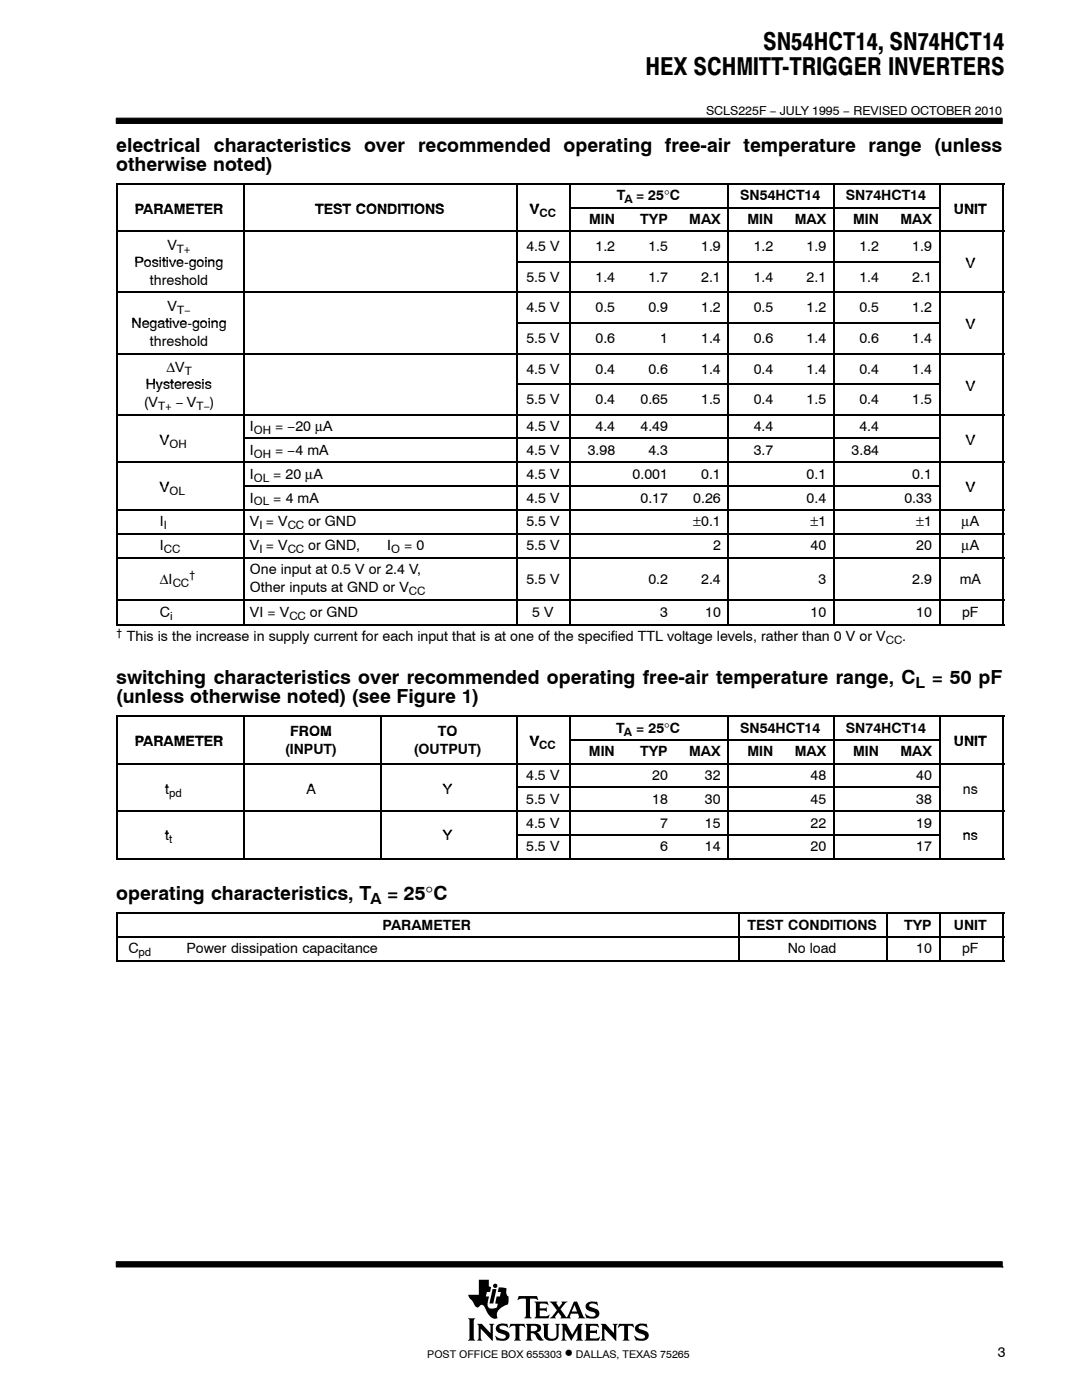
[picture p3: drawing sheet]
<svg xmlns="http://www.w3.org/2000/svg" width="216mm" height="279mm" viewBox="0 0 216 279" stroke-linecap="round" stroke-linejoin="round" font-family="sans-serif">
<g fill="#000" stroke="#000" stroke-width=".2">
<path d="M23.2 23.6h176.8v1h-176.8z" fill-rule="evenodd"/>
<path d="M23.2 251.8v1.1h176.8v-1.1z" fill-rule="evenodd"/>
</g>
<g fill="#000">
<path d="M98.3 257.3h.8l-.7 2.8h-.7z"/>
<path d="M93.4 263.1h1.4l-.3 .4v3.6l.3 .4h-1.4l.3-.3v-3.8z" fill-rule="evenodd"/>
<path d="M95.2 264.2h.9l1.8 1.9v-1.6l-.3-.3h1l-.3 .3v3.1l-2.4-2.4v1.9l.3 .4h-1l.3-.4v-2.5z" fill-rule="evenodd"/>
<path d="M95.5 255.4h2v1.3l.5 .1-.2 1.1h-.6l-.3 .8h.7l-.3 1.9 .3 .5 .8 .1 .7-.3 .3-.8h-.6l.3-1.4h.6l.2-.8h-.6l.2-1 1.6 .2-.1 .9 .1 .4 .4 .3v1.1a.87 .87 0 0 1-.9 .8 1.94 1.94 0 0 0-1.4 2.3l.1 .2h-.2a1.22 1.22 0 0 1-1.5-.6l-.9-1.6a.59 .59 0 0 0-.9-.4l-.5 .4-.4-.1-.5-1-.8-.9-.2-.5h2.1z" fill-rule="evenodd"/>
<path d="M99.3 264.4l.2-.1a2.05 2.05 0 0 1 1.6-.1l.1-.1 .1 .9-.4-.4-.8-.1a.37 .37 0 0 0-.4 .2 .37 .37 0 0 0 0 .4l.9 .4a1.07 1.07 0 0 1 1.1 1.1 1.07 1.07 0 0 1-1.2 1l-1.4-.1-.3-.9a1.43 1.43 0 0 0 2.1 .2v-.1a2.02 2.02 0 0 0-1.4-.7 .91 .91 0 0 1-.2-1.6z" fill-rule="evenodd"/>
<path d="M101.9 264.2h2.7l.2 .8-.4-.4-.8 .1v2.6l.3 .2h-1.3l.3-.5-.1-2.4-.8 .1-.3 .3z" fill-rule="evenodd"/>
<path d="M103.5 258.7h3.6l.2 .8-.7-.3h-.7l-.2 .1v3.4l.4 .4h-1.5l.3-.2v-.3v-3.3l-.1-.1h-.7l-.8 .3z" fill-rule="evenodd"/>
<path d="M104.9 264.2h2.1a.86 .86 0 0 1 1 .8 .86 .86 0 0 1-.9 .9l.5 .4 .7 1 .2 .1a.9 .9 0 0 1-1.5-.6 .93 .93 0 0 0-1.1-.7v1l.4 .4h-1.4l.3-.4v-2.5z" fill-rule="evenodd"/>
<path d="M106.6 259.8h2.6l.2 .7a1.7 1.7 0 0 0-1.7-.3v.9h1.1l.3-.2v.9l-.3-.2-1.1-.1v1.1l1.4 .1 .5-.4-.2 .8h-2.8l.3-.4v-2.6z" fill-rule="evenodd"/>
<path d="M108.2 264.2h1.4l-.3 .3v2.2l.2 .3 .3 .2h.6l.6-.5v-2.2l-.3-.3h1.1l-.3 .3v2.2a1.62 1.62 0 0 1-1.5 .9 1.62 1.62 0 0 1-1.5-.9v-2z" fill-rule="evenodd"/>
<path d="M112 264.2h1l1.2 2.2 1.2-2.2h.9l-.3 .3v2.7l.3 .3h-1.4l.3-.3v-1.8l-1.2 2.2-1.3-2.3v1.9l.3 .3h-1l.3-.4v-2.5z" fill-rule="evenodd"/>
<path d="M109.7 259.8h1.5l-.2 .4 .5 .7 .7-.8-.2-.3h1.2v.1l-.5 .2-.9 1.2 1.2 1.6 .5-.6 1-2.5h.6l1.3 2.9 .4 .4h-1.5l.3-.3-.3-.6h-1.4l-.2 .6 .3 .3h-2.2l.2-.3-.6-.9-.7 .9 .3 .3h-1.3l.5-.4 .9-1.2z" fill-rule="evenodd"/>
<path d="M117.2 260.1l.6-.3h1.2l.1-.1 .2 .8-.8-.4-.6 .1a.33 .33 0 0 0-.3 .3 .33 .33 0 0 0 .2 .3l.3 .1a1.27 1.27 0 0 1 1.4 1.6 1.84 1.84 0 0 1-2 .6l-.3-.1-.1 .1-.4-.9 .9 .5h.9a.46 .46 0 0 0 .3-.5 .46 .46 0 0 0-.5-.4 1.24 1.24 0 0 1-1.4-1.5z" fill-rule="evenodd"/>
<path d="M116.7 264.2h2.6l.2 .7a1.7 1.7 0 0 0-1.7-.2l-.1 .9h1.2l.2-.3v.9l-.2-.2h-1.2v1l1.4 .1 .6-.3-.2 .7h-2.8l.3-.3v-2.7z" fill-rule="evenodd"/>
<path d="M119.8 264.2h1l1.7 1.9v-1.6l-.3-.3h1.1l-.3 .3v3.1l-2.4-2.4v2l.3 .3h-1.1l.3-.3v-2.7z" fill-rule="evenodd"/>
<path d="M123.5 264.2h2.8l.2 .8-.4-.4-.8 .1v2.5l.3 .3h-1.4l.3-.3v-2.5l-.5-.1-.7 .4z" fill-rule="evenodd"/>
<path d="M126.9 264.6a1.89 1.89 0 0 1 2-.4l.1-.1 .1 .9-.8-.5-.6 .1-.3 .2 .2 .5 .5 .1a1.42 1.42 0 0 1 1.4 1.2 1.38 1.38 0 0 1-1.9 1l-.7-.1-.4-.9 1 .5h.9a.45 .45 0 0 0 .3-.5 .45 .45 0 0 0-.6-.3l-.3-.2a1.01 1.01 0 0 1-.9-.4 1.01 1.01 0 0 1 0-1.1z" fill-rule="evenodd"/>
<circle cx="98.8" cy="256.6" r=".43"/>
</g>
<g fill="#fff">
<path d="M114.6 260.4l.5 1.3h-1z"/>
<path d="M106 264.6h.8a.56 .56 0 0 1 .4 .6 .56 .56 0 0 1-.6 .5h-.7z" fill-rule="evenodd"/>
</g>
<g fill="none" stroke="#000" stroke-width=".3">
<path d="M23.2 36.7h177.2M23.3 36.5v88.3M48.7 36.5v88.3M103.2 36.5v88.3M113.8 36.5v88.3M145.4 36.5v88.3M166.4 36.5v88.3M187.5 36.5v88.3M200.2 36.5v88.3M23.2 46.2h177.2M23.2 58.4h177.2M103.1 52.3h84.3"/>
<path d="M113.6 41.4h73.8M23.2 70.5h177.2M103.1 64.5h84.3M103.1 76.6h84.3M23.2 82.7h177.2M23.2 92.2h177.2M48.5 87.5h138.9M48.5 97h138.9M23.2 101.7h177.2M23.2 106.5h177.2M23.2 111.3h177.2M23.2 119.7h177.2"/>
<path d="M23.2 124.7h177.2M23.2 142.9h177.2M23.2 152.4h177.2M23.3 142.7v28.8M48.7 142.7v28.8M75.9 142.7v28.8M103 157.1h84.4M103.2 142.7v28.8M113.6 147.6h73.8M113.7 142.7v28.8M145.4 142.7v28.8M166.4 142.7v28.8"/>
<path d="M187.5 142.7v28.8M200.2 142.7v28.8M23.2 161.9h177.2M23.2 171.3h177.2M103 166.6h84.4M23.2 182.1h177.2M23.2 186.9h177.2M23.2 191.8h177.2M23.3 182v10M147.5 182v10M177 182v10M187.5 182v10"/>
<path d="M200.2 182v10"/>
</g>
<g font-size="4.9">
<text x="152.3" y="10">SN54HCT14, SN74HCT14</text>
<text x="128.8" y="15">HEX SCHMITT-TRIGGER INVERTERS</text>
</g>
<g font-size="3.9">
<text x="23.2" y="30.3">electrical characteristics over recommended operating free-air temperature range (unless</text>
<text x="23.2" y="34.2">otherwise noted)</text>
<text x="23.2" y="136.5">switching characteristics over recommended operating free-air temperature range, C</text>
<text x="185.9" y="136.5">= 50 pF</text>
<text x="23.2" y="140.4">(unless otherwise noted) (see Figure 1)</text>
<text x="23.2" y="179.7">operating characteristics, T</text>
<text x="77.2" y="179.7">= 25°C</text>
</g>
<text font-size="3.5" x="112.7" y="271">•</text>
<g font-size="3.1">
<text x="182.7" y="137.3">L</text>
<text x="73.9" y="180.5">A</text>
</g>
<g font-size="2.8">
<text x="123.1" y="40">T</text>
<text x="126.9" y="40">= 25°C</text>
<text x="147.7" y="40">SN54HCT14</text>
<text x="168.8" y="40">SN74HCT14</text>
<text x="26.9" y="42.7">PARAMETER</text>
<text x="62.9" y="42.7">TEST CONDITIONS</text>
<text x="105.7" y="42.7">V</text>
<text x="117.6" y="44.7">MIN</text>
<text x="127.8" y="44.7">TYP</text>
<text x="137.5" y="44.7">MAX</text>
<text x="149.1" y="44.7">MIN</text>
<text x="158.6" y="44.7">MAX</text>
<text x="170.2" y="44.7">MIN</text>
<text x="179.7" y="44.7">MAX</text>
<text x="190.3" y="42.7">UNIT</text>
<text x="26.8" y="53.3">Positive going</text>
<text x="26.8" y="53.3">Positive-going</text>
<text x="33.4" y="49.8">V</text>
<text x="105" y="50.2">4.5 V</text>
<text x="118.8" y="50.2">1.2</text>
<text x="129.4" y="50.2">1.5</text>
<text x="139.9" y="50.2">1.9</text>
<text x="150.4" y="50.2">1.2</text>
<text x="161" y="50.2">1.9</text>
<text x="171.5" y="50.2">1.2</text>
<text x="182" y="50.2">1.9</text>
<text x="192.7" y="53.6">V</text>
<text x="29.9" y="56.9">threshold</text>
<text x="105" y="56.3">5.5 V</text>
<text x="118.8" y="56.3">1.4</text>
<text x="129.4" y="56.3">1.7</text>
<text x="139.9" y="56.3">2.1</text>
<text x="150.4" y="56.3">1.4</text>
<text x="161" y="56.3">2.1</text>
<text x="171.5" y="56.3">1.4</text>
<text x="182" y="56.3">2.1</text>
<text x="26.2" y="65.5">Negative going</text>
<text x="26.2" y="65.5">Negative-going</text>
<text x="33.4" y="62">V</text>
<text x="105" y="62.4">4.5 V</text>
<text x="118.8" y="62.4">0.5</text>
<text x="129.4" y="62.4">0.9</text>
<text x="139.9" y="62.4">1.2</text>
<text x="150.4" y="62.4">0.5</text>
<text x="161" y="62.4">1.2</text>
<text x="171.5" y="62.4">0.5</text>
<text x="182" y="62.4">1.2</text>
<text x="192.7" y="65.7">V</text>
<text x="29.9" y="69">threshold</text>
<text x="105" y="68.5">5.5 V</text>
<text x="118.8" y="68.5">0.6</text>
<text x="131.7" y="68.5">1</text>
<text x="139.9" y="68.5">1.4</text>
<text x="150.4" y="68.5">0.6</text>
<text x="161" y="68.5">1.4</text>
<text x="171.5" y="68.5">0.6</text>
<text x="182" y="68.5">1.4</text>
<text x="29.1" y="77.7">Hysteresis</text>
<text x="33.2" y="74.2">ΔV</text>
<text x="105" y="74.5">4.5 V</text>
<text x="118.8" y="74.5">0.4</text>
<text x="129.4" y="74.5">0.6</text>
<text x="139.9" y="74.5">1.4</text>
<text x="150.4" y="74.5">0.4</text>
<text x="161" y="74.5">1.4</text>
<text x="171.5" y="74.5">0.4</text>
<text x="182" y="74.5">1.4</text>
<text x="192.7" y="77.9">V</text>
<text x="28.7" y="81.2">(V</text>
<text x="35" y="81.2">− V</text>
<text x="41.9" y="81.2">)</text>
<text x="105" y="80.6">5.5 V</text>
<text x="118.8" y="80.6">0.4</text>
<text x="127.8" y="80.6">0.65</text>
<text x="139.9" y="80.6">1.5</text>
<text x="150.4" y="80.6">0.4</text>
<text x="161" y="80.6">1.5</text>
<text x="171.5" y="80.6">0.4</text>
<text x="182" y="80.6">1.5</text>
<text x="31.9" y="88.8">V</text>
<text x="49.9" y="86.1">I</text>
<text x="54.9" y="86.1">= −20 μA</text>
<text x="105" y="86.1">4.5 V</text>
<text x="118.8" y="86.1">4.4</text>
<text x="127.8" y="86.1">4.49</text>
<text x="150.4" y="86.1">4.4</text>
<text x="171.5" y="86.1">4.4</text>
<text x="192.7" y="88.8">V</text>
<text x="49.9" y="90.8">I</text>
<text x="49.9" y="95.5">I</text>
<text x="54.5" y="95.5">= 20 μA</text>
<text x="54.9" y="90.8">= −4 mA</text>
<text x="105" y="90.8">4.5 V</text>
<text x="105" y="95.5">4.5 V</text>
<text x="117.3" y="90.8">3.98</text>
<text x="126.2" y="95.5">0.001</text>
<text x="129.4" y="90.8">4.3</text>
<text x="139.9" y="95.5">0.1</text>
<text x="150.4" y="90.8">3.7</text>
<text x="161" y="95.5">0.1</text>
<text x="169.9" y="90.8">3.84</text>
<text x="182" y="95.5">0.1</text>
<text x="31.9" y="98.3">V</text>
<text x="49.9" y="100.3">I</text>
<text x="54.5" y="100.3">= 4 mA</text>
<text x="105" y="100.3">4.5 V</text>
<text x="127.8" y="100.3">0.17</text>
<text x="138.3" y="100.3">0.26</text>
<text x="161" y="100.3">0.4</text>
<text x="180.5" y="100.3">0.33</text>
<text x="192.7" y="98.3">V</text>
<text x="31.9" y="105.1">I</text>
<text x="49.9" y="105.1">V = V</text>
<text x="61.5" y="105.1">or GND</text>
<text x="105" y="105.1">5.5 V</text>
<text x="138.3" y="105.1">±0.1</text>
<text x="161.8" y="105.1">±1</text>
<text x="182.8" y="105.1">±1</text>
<text x="191.9" y="105.1">μA</text>
<text x="31.9" y="109.9">I</text>
<text x="49.9" y="109.9">V = V</text>
<text x="61.5" y="109.9">or GND,</text>
<text x="77.3" y="109.9">I</text>
<text x="80.6" y="109.9">= 0</text>
<text x="105" y="109.9">5.5 V</text>
<text x="142.3" y="109.9">2</text>
<text x="161.8" y="109.9">40</text>
<text x="182.8" y="109.9">20</text>
<text x="191.9" y="109.9">μA</text>
<text x="31.9" y="116.5">ΔI</text>
<text x="49.9" y="114.6">One input at 0.5 V or 2.4 V,</text>
<text x="49.9" y="118.2">Other inputs at GND or V</text>
<text x="105" y="116.5">5.5 V</text>
<text x="129.4" y="116.5">0.2</text>
<text x="139.9" y="116.5">2.4</text>
<text x="163.3" y="116.5">3</text>
<text x="182" y="116.5">2.9</text>
<text x="191.5" y="116.5">mA</text>
<text x="31.9" y="123.1">C</text>
<text x="49.9" y="123.1">VI = V</text>
<text x="61.8" y="123.1">or GND</text>
<text x="106.2" y="123.1">5 V</text>
<text x="131.7" y="123.1">3</text>
<text x="140.7" y="123.1">10</text>
<text x="161.8" y="123.1">10</text>
<text x="182.8" y="123.1">10</text>
<text x="192" y="123.1">pF</text>
<text x="25.3" y="128">This is the increase in supply current for each input that is at one of the specified TTL voltage levels, rather than 0 V or V</text>
<text x="180" y="128">.</text>
<text x="26.9" y="148.9">PARAMETER</text>
<text x="57.9" y="146.9">FROM</text>
<text x="87.4" y="146.9">TO</text>
<text x="105.7" y="148.9">V</text>
<text x="122.9" y="146.2">T</text>
<text x="127" y="146.2">= 25°C</text>
<text x="147.7" y="146.2">SN54HCT14</text>
<text x="168.8" y="146.2">SN74HCT14</text>
<text x="190.3" y="148.9">UNIT</text>
<text x="56.9" y="150.4">(INPUT)</text>
<text x="82.6" y="150.4">(OUTPUT)</text>
<text x="105" y="155.7">4.5 V</text>
<text x="117.5" y="151">MIN</text>
<text x="127.7" y="151">TYP</text>
<text x="130.1" y="155.7">20</text>
<text x="137.5" y="151">MAX</text>
<text x="140.7" y="155.7">32</text>
<text x="149.1" y="151">MIN</text>
<text x="158.6" y="151">MAX</text>
<text x="161.8" y="155.7">48</text>
<text x="170.2" y="151">MIN</text>
<text x="179.7" y="151">MAX</text>
<text x="182.8" y="155.7">40</text>
<text x="33" y="158.4">t</text>
<text x="61.1" y="158.4">A</text>
<text x="88.4" y="158.4">Y</text>
<text x="105" y="160.4">5.5 V</text>
<text x="130.1" y="160.4">18</text>
<text x="140.7" y="160.4">30</text>
<text x="161.8" y="160.4">45</text>
<text x="182.8" y="160.4">38</text>
<text x="192.2" y="158.4">ns</text>
<text x="33" y="167.6">t</text>
<text x="88.4" y="167.6">Y</text>
<text x="105" y="165.2">4.5 V</text>
<text x="131.7" y="165.2">7</text>
<text x="140.7" y="165.2">15</text>
<text x="161.8" y="165.2">22</text>
<text x="182.8" y="165.2">19</text>
<text x="192.2" y="167.6">ns</text>
<text x="105" y="169.9">5.5 V</text>
<text x="131.7" y="169.9">6</text>
<text x="140.7" y="169.9">14</text>
<text x="161.8" y="169.9">20</text>
<text x="182.8" y="169.9">17</text>
<text x="76.3" y="185.5">PARAMETER</text>
<text x="149.1" y="185.5">TEST CONDITIONS</text>
<text x="180.4" y="185.5">TYP</text>
<text x="190.3" y="185.5">UNIT</text>
<text x="25.6" y="190.3">C</text>
<text x="37.2" y="190.3">Power dissipation capacitance</text>
<text x="157.2" y="190.3">No load</text>
<text x="182.8" y="190.3">10</text>
<text x="192" y="190.3">pF</text>
<text x="199.1" y="270.7">3</text>
</g>
<text font-size="2.5" x="140.9" y="22.9">SCLS225F − JULY 1995 − REVISED OCTOBER 2010</text>
<g font-size="2.3">
<text x="124.6" y="40.6">A</text>
<text x="107.7" y="43.3">CC</text>
<text x="35.3" y="50.4">T+</text>
<text x="35.3" y="62.6">T−</text>
<text x="36.9" y="74.8">T</text>
<text x="31.5" y="81.8">T+</text>
<text x="39.2" y="81.8">T−</text>
<text x="33.8" y="89.4">OH</text>
<text x="50.7" y="86.7">OH</text>
<text x="50.7" y="91.4">OH</text>
<text x="33.8" y="98.8">OL</text>
<text x="50.7" y="96.1">OL</text>
<text x="50.7" y="100.9">OL</text>
<text x="32.7" y="105.7">I</text>
<text x="51.8" y="105.7">I</text>
<text x="57.4" y="105.7">CC</text>
<text x="32.7" y="110.4">CC</text>
<text x="51.8" y="110.4">I</text>
<text x="57.4" y="110.4">CC</text>
<text x="78.1" y="110.4">O</text>
<text x="34.5" y="117.1">CC</text>
<text x="37.8" y="115.6">†</text>
<text x="81.6" y="118.7">CC</text>
<text x="34" y="123.7">i</text>
<text x="57.7" y="123.7">CC</text>
<text x="23.2" y="127.1">†</text>
<text x="176.7" y="128.6">CC</text>
<text x="107.6" y="149.5">CC</text>
<text x="124.5" y="146.8">A</text>
<text x="33.8" y="159">pd</text>
<text x="33.8" y="168.1">t</text>
<text x="27.6" y="190.9">pd</text>
</g>
<g font-size="2.1">
<text x="85.3" y="271">POST OFFICE BOX 655303</text>
<text x="114.9" y="271">DALLAS, TEXAS 75265</text>
</g>
</svg>
